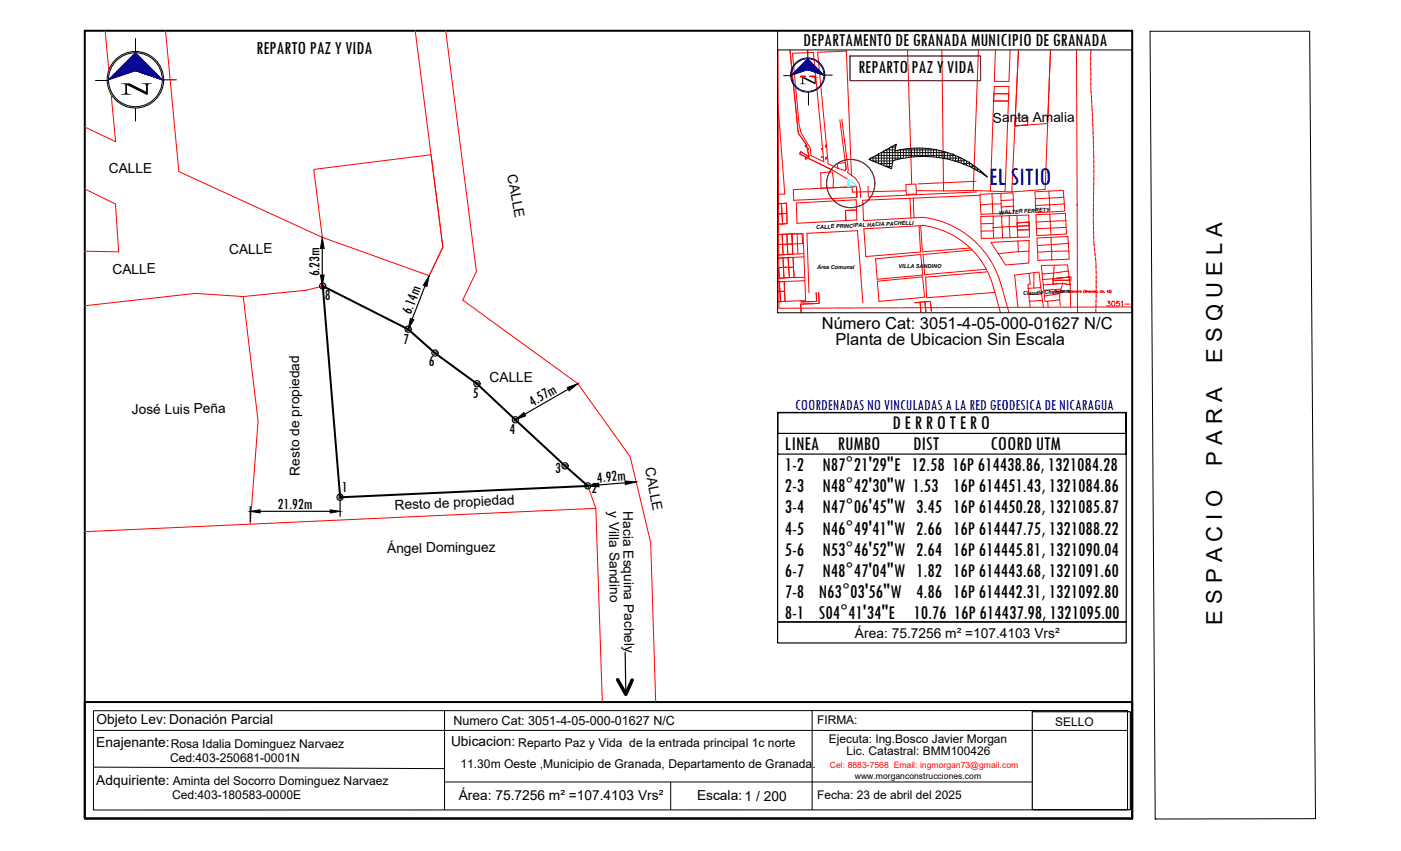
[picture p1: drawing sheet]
<svg xmlns="http://www.w3.org/2000/svg" width="356mm" height="216mm" viewBox="0 0 356 216" stroke-linecap="round" stroke-linejoin="round" font-family="sans-serif">
<!-- layer: 3 -->
<g fill="none" stroke="#f00" stroke-width=".25">
<path d="M276.8 16.7h.1M276.8 16.5h.1M276.8 15.5h.1M276.8 15.2h.1M276.8 14.1v.9M276.8 13.8h.1M276.8 15.7v.5M276.8 17v.5M276.9 19.2h.1M276.9 19h.1M276.9 18h.1M276.9 17.8h.1"/>
<path d="M276.9 13.6h.1M276.9 12.8v.5M276.9 18.2v.5M276.9 19.5v.5M276.9 22v1.3M276.9 21.7h.1M276.9 21.5h.1M276.9 20.5h.1M276.9 20.2h.1M276.9 20.7v.5M277 23.8h.1M277 23.5h.1"/>
<path d="M277 24v.5M277 25h.1M277 24.8h.1M277 25.2l.1 .6M277.1 26h.1M277.1 26.5l.1 1.3M277.1 26.3h.1M277.2 28.3h.1M277.2 28.1h.1M277.3 29.3h.1M277.3 28.5v.6M277.3 29.6h.1"/>
<path d="M277.3 29.8v.5M277.3 30.8h.1M277.3 30.6h.1M277.3 31l.1 .6M277.4 32.1h.1M277.4 31.8h.1M277.4 32.3l.1 1.4M277.5 34.1h.1M277.5 33.9h.1M277.5 34.4v.5M277.5 35.4h.1M277.5 35.2h.1"/>
<path d="M277.5 35.7v.5M277.6 37.6h.1M277.6 36.7h.1M277.6 36.4h.1M277.6 36.9v.5M277.6 38.2v1.5M277.6 37.9h.1M277.6 40h.1M277.5 55.3v1.2M277.5 55h.1M277.5 54.8h.1M277.5 53.8h.1"/>
<path d="M277.5 54v.5M277.6 58.3h.1M277.6 58h.1M277.6 57h.1M277.6 56.8h.1M277.6 53.6h.1M277.6 52.5h.1M277.6 52.3h.1M277.6 51.3h.1M277.6 51.1h.1M277.6 49.8v1M277.6 49.6h.1"/>
<path d="M277.6 58.5v.5M277.6 51.5v.5M277.6 52.8v.5M277.6 57.2v.6M277.6 59.5h.1M277.6 59.3h.1M277.6 49.3h.1M277.6 48.3h.1M277.6 48.1h.1M277.6 47.1h.1M277.6 47.3v.5M277.6 48.6v.5"/>
<path d="M277.6 59.7v.6M277.6 46.8h.1M277.6 45.8h.1M277.6 45.6h.1M277.6 44.2v1.1M277.6 44h.1M277.6 43.7h.1M277.6 42.7h.1M277.6 42.5h.1M277.6 41.5h.1M277.6 41.2h.1M277.6 40.2h.1"/>
<path d="M277.6 40.5v.5M277.6 41.7v.5M277.6 43v.4M277.6 46.1v.5M277.6 60.5h.1M277.6 61l.1 1M277.6 60.8h.1M277.7 62.5h.1M277.7 62.2h.1M277.8 62.7v.5M277.8 63.7h.1M277.8 63.5h.1"/>
<path d="M277.9 64v.4M278 65h.1M278 64.7h.1M278 65.2l.1 .5M278.1 66h.1M278.1 79.1h.1M278.1 66.4l.1 1.3M278.1 66.2h.1M278.1 78.4v.5M278.2 78.1h.1M278.2 77.9h.1M278.2 76.9h.1"/>
<path d="M278.2 76.6h.1M278.2 68.2h.1M278.2 68h.1M278.2 77.1v.5M278.2 68.5v.4M278.2 75.6h.1M278.2 75.4h.1M278.2 73.5v1.6M278.2 73.2h.1M278.2 73h.1M278.2 71.9h.1M278.2 71.7h.1"/>
<path d="M278.2 70.7h.1M278.2 70.5h.1M278.2 69.4h.1M278.2 69.2h.1M278.2 75.9v.5M278.2 69.7v.5M278.2 71v.5M278.2 72.2v.5"/>
</g>
<!-- layer: 2 -->
<path d="M214.8 12.7l1.3 31.8M239.1 12.7l.4 35.7M248.3 12.7l-1.3 35.6 9.8 .4M258.5 12.7l-1.7 36 8.5-.6 1.3-35.4M265.9 31.3l-8.3 .6M216.3 47.4v1.3M197.8 71.5h-.4" fill="none" stroke="#f00" stroke-width=".25"/>
<!-- layer: muebles -->
<g fill="none" stroke="#f00" stroke-width=".25">
<path d="M206.5 13.3l2.6 27.7-3.3-1.5-.1-1.9-2.4-4-.5-2-1.7-18.1M207.5 13.3l2.7 28.2 2.5 1.2M230.3 12.7l1.1 33.9M201.4 48.1l16-.8 .1 2.8-16.1 .7M202.3 56.6l-.2-5.1 15.2-.8 .2 5.1-15.2 .9M203.7 59.3h.1M208.3 43.9l2.2-.3 .8 .1 .3 2.2-.2 1.7-3 .2zM211.6 43.3l-8.6-4.2 .2-.6 2.1 1.3-.6-3.1-2.1-2.9-2.1-21.1 2.1 21.1 2.1 2.9 .7 3.1-2.2-1.3-.2 .6 8.6 4.2 3.5 2.1M217.4 53.3l-2.8 .1 .1 2.6M217.4 47.3l-5.9 .3M220.3 47.3l.1 2.7 27.5-1.3M229.9 46.8l2.6-.1 .1 2.5-2.5 .1z"/>
<path d="M229.9 48.4l-13.6 .3M231 50.3l.2 5M231.8 50.3l.2 5M233.7 57.2l.4 6.7 12.1-1M234.1 57.2a21.4 21.4 0 0 1 18.1 16M234.5 57.2l-15.2 .9 .5 7 13.9-1.2-.4-6.7M247 48.3l-14.2 .1M247.7 46l-14.7 .7M248.8 49.5l-29.8 1.3 .2 5.2 15.1-.9a23.4 23.4 0 0 1 19.9 17.6M203.9 61.8l.6 14.5-5.2 .2M204 64.4l-2.8 .1M204.1 65.2l-2.8 .1"/>
<path d="M204.3 71.2l-5.2 .2M204.3 70.4h-2.7M205.3 74.3l-.5-15.1 12.8-.7 1.4 18.3M222.2 65.7l11.5-1.1 .5 5.2-11.6 1zM222.7 71.3l11.5-1.1 .5 5.2-11.6 1.1zM246.7 63.4l-12.4 1.2 .4 5.1 15.7-1.4M250.4 69l-15.5 1.3 .3 5.2 17.3-1.3M252.3 73.3l1.6 6M254.3 72.8l1.8 6.5"/>
</g>
<!-- layer: 0 -->
<path d="M197.4 26.2l1.8 23-1.8 .1M212.5 41.5l2.1-.3 .2 1.7-.3 .4-1.8-.6zM258.2 56.5l3-.1v.8M258.2 56.5l3-.1v.8l-3 .2zM258.2 57.4l3-.2 .1 1.1-3.1 .1z" fill="none" stroke="#f00" stroke-width=".25"/>
<!-- layer: CVL_CUADCON_LIN -->
<g fill="none" stroke="#f00" stroke-width=".25">
<path d="M206.5 13.3l-5.4 .2M214.9 13l-7.4 .3M252.7 12.7l-.3 7.9 3.7 .1 .3-8M258.5 12.7l-.9 19.2 3.2-.2M266.6 12.7l-.7 18.5M213.2 30.4l1.6 12.5-.3 .4M213.7 30.3l1.6 13-.2 .4a5.6 5.6 0 0 1 3.3 6.4M252.2 25.6l-.8 22.9M252.3 23.8h3.7v1.8h-3.8zM252.3 23.8l.1-1.9h3.7l-.1 1.9M256 25.6l-.9 22.9M257.7 30l3.2-.2-.1 1.9-3.2 .2z"/>
<path d="M257.7 30l-.1 1.9M201 59.4l2.6-.1 .1 2.5-2.6 .1zM201 59.4l2.8-.1 .1 2.5M201.4 48.1l.1 2.7M214.5 43.3h.1M217.4 47.1l.1 3-.1-2.8M267.3 70.7l4.5-.5v.9h-4.5M267.3 70.7l4.1-.4 .1 .8h-4.2zM267.3 70.7v.4M271.4 70.3l.2 1.9-1.9-.3-2.4 .2v-1"/>
</g>
<!-- layer: 6 -->
<g fill="none" stroke="#f00" stroke-width=".25">
<path d="M197.4 51.7h.9l.3 5.1M198.3 51.7l1.3-.2 .2 5.2-1.2 .1M198.5 59.5l.3 5.1M198.6 56.8l-1.2 .1M199.7 54.1l-2.3 .2M199.7 59.4l1.3-.1 .2 5.2h-1.2M199.7 59.4l.3 5.1M199.7 59.4l-2.3 .1M198.2 76.5l-.4-5 1.3-.1 .2 5.1-1.9 .1M198.7 65.4l.3 5.1M199.1 73.9l-1.7 .1M200 64.5l-2.5 .2"/>
<path d="M200 65.4l1.3-.1 .3 5.1h-1.3M200 65.4l-2.5 .1M200 65.3l.4 5.1-3 .2M201.1 61.9l-3.7 .1M201.4 67.8l-3.8 .1 .2 2.7M207.2 74.3l.1 2.2-4 .1M207.8 74.2l.1 2.8-4.7 .1 .1 2.2M233.5 76.7l.2 2.5M234.8 76.6l-2.6 .2M234.8 76.6l.2 2.5M234.8 76.6l1.3-.1 .3 2.4"/>
</g>
<!-- layer: 10 -->
<path d="M287.2 75.6l.1 .2M287.3 74.6h.1" fill="none" stroke="#f00" stroke-width=".25"/>
<!-- layer: Nivel 30 -->
<g fill="none" stroke="#f00" stroke-width=".25">
<path d="M248.8 52l3.1-.3 .1 2.5-3 .2zM249 56.8l3.1-.1v1.1M251.8 49.2l-3.1 .1 .1 2.7M252.1 54.8l-3.2 .1 .1 3.7M252.1 57.8l.1 .8h-3.2l.1 1.9 3.1-.1v-1.8M252.1 57.8l2.3-.2 .1 2.7h1.9M254 49.1l3.1-.1 .1 3.3M254.1 51.7l.1 2.5 3.1-.2-.1-1.7-3.1 .2M254.1 50.9l-.1-1.8-2.2 .1 .1 2.5h2.2M254.2 54.8l2-.1v2.8l2-.1 .1 2.8-1.9 .1-.2-2.8-1.8 .1zM254.2 54.8h-2.1v1.9M254.2 54.2h-2.2"/>
<path d="M256.2 54.7h1.9l.1 1.8M257.2 50.7l-3.1 .2v.8M258.1 54.7l3-.2 .1 1.9M258.2 56.5l3-.1 .1 1.9M258.2 56.5v.9M261.3 58.3v1.8l-3 .1M261.3 58.3h-3.1M262.8 50.4v1.7l3.6-.1 .1 1.8-3.6 .1-.1-1.8M263.1 58l3.5-.1-.1-1.8-3.5 .2 .2 3.5 3.6-.2-.2-1.7 4-.2 .1 1.7-3.9 .2M266.2 48.5l-3.5 .2 .1 1.7 3.5-.1-.1-1.8 3.7-.2 .1 1.8-3.7 .2 .1 1.7 3.7-.3M266.5 54.3l-3.6 .2 .1 1.8M266.5 54.3l3.9-.2 .1 1.9-4 .1z"/>
<path d="M270 50.1l.1 1.6M270.1 51.7l.2 1.9-3.8 .2M270.5 56l.1 1.7M254.5 60.3l-2.3 .1M258.4 61.1l2.8-.1-.1 5.7-5.9 .5-1.8-2.8 5.1-.5-.1-2.8-6.9 .4 1.9 2.9M261 73.2l3.2-.2 .2 1.6-3.3 .1zM261.1 74.7l.2 1.7 3.3-.2M261.2 69.4l-3.7 .4 .9 8.1M261.2 63.7l-2.7 .2M261.3 76.4l.2 1.5M262.4 69.2l-1.2 .2 .3 2.7-.5 .1v1M263.3 62.3l.1 1.7"/>
<path d="M263.4 64l.1 2.1 3.5-.2M264.2 73l-.5-4-1.3 .2v3.9M264.4 74.6l.4 3.2M264.6 70.9l.2 1.4 2.5-.2M264.8 72.3l.1 1.4M265.1 75.1l-.2-1.4 4.4-.4-.3 1.2-3.9 .6 .1 1.4 3.8-.5M265.9 76.4l.1 1.4M266.8 60.2l-3.6 .2 .1 1.9 3.5-.2 .1 1.7M266.9 63.8l4.4-.1 .1 2.1-4.4 .1zM266.9 63.8l-3.5 .2M267.4 69.3l-.1 1.4-2.7 .2-.1-1.4M267.4 69.3l3.8-.5 .2 1.5"/>
<path d="M267.6 67.3l-3.3 .1 .2 2.1 2.9-.2M269 74.5l.1 3M269.7 71.9l-.4 1.4M271.2 61.7l-4.4 .4v-1.9l4.3-.2 .2 3.7M271.2 68.8l-.3-1.6-3.3 .1-.2 2M271.6 72.2l-1.9-.3-2.4 .2v-1.4l4.1-.4 .2 1.9 .2 5.7"/>
</g>
<!-- layer: Nivel 3 -->
<g fill="none" stroke="#f00" stroke-width=".25">
<path d="M268 73.8a.2 .2 0 0 0-.3 0 .2 .2 0 0 0 0 .3 .2 .2 0 0 0 .3 0M268.2 73.7v.5M268.7 73.9l-.3 .1 .1 .2 .2-.1M268.7 73.8v.4M268.8 73.8l.1 .4 .2-.1M269.1 73.8v.4M269.6 73.9l-.3 .1 .1 .2 .2-.1M269.6 73.7v.5M269.8 73.7h.1M269.8 73.8v.4M270.3 73.9h-.3v.2h.3M270.3 73.8v.4"/>
<path d="M271.2 73.8a.2 .2 0 0 0-.2 0 .2 .2 0 0 0 0 .3 .2 .2 0 0 0 .2 0M271.4 73.9h.2l.1 .3M271.4 73.7v.5M272.1 73.9h-.2l.1 .3 .1-.1M272.1 73.8v.4M272.3 73.9l.2-.1 .1 .4M272.3 73.8v.4M272.6 73.9h.3v.3M273.5 73.8v.4M273.7 73.8l-.2 .2M273.8 73.8v.4M274 73.8l-.2 .2"/>
<path d="M275.2 73.6l-.1 .3 .1 .5M275.8 73.8a.21 .21 0 0 0-.3-.1 .21 .21 0 0 0 0 .4 .21 .21 0 0 0 .3-.1h-.2M275.9 73.8v.4M276.1 73.8l-.2 .2M276.5 73.9l-.3 .1 .2 .2 .1-.1M276.5 73.8v.4M276.7 73.9h.3v.3M276.7 73.8v.4M277.5 73.9h-.3l.1 .3 .2-.1M277.5 73.8v.4M277.9 73.9h-.3l.1 .2h.2M277.9 73.7v.5"/>
<path d="M278.4 73.9h-.3l.1 .3 .2-.1M278.4 73.8v.4M278.6 74.1v.2M279.2 73.7v.5h.3M279.7 73.7h.1M279.7 73.8v.4M280.1 73.9h-.2l.1 .3 .1-.1M280.3 74.1h.1M281 73.8l.1 .4M281.4 73.8l.3-.1-.3 .5h.3M281.9 73.6l.1 .2-.1 .6"/>
<circle cx="273.2" cy="74" r=".17"/>
<circle cx="274.3" cy="74" r=".16"/>
</g>
<!-- layer: Nivel 16 -->
<path d="M197.5 12.7l.2 65.5 89.6-.3" fill="none" stroke="#f00" stroke-width=".25"/>
<!-- layer: Nivel 6 -->
<g fill="none" stroke="#f00" stroke-width=".25">
<path d="M198.3 51.7l.3 5.1M198.3 51.7l1.3-.2 .2 5.2-1.2 .1M198.3 51.7h-.9M198.5 59.5l.3 5.1M198.6 56.8l-1.2 .1M199.7 54.1l-2.3 .2M199.7 59.4l-2.3 .1M199.7 59.4l.3 5.1M199.7 59.4l1.3-.1 .2 5.2h-1.2M202.3 59.3l.2 5.1M198.2 76.5l-.4-5 1.3-.1 .2 5.1-1.9 .1M198.7 65.4l.3 5.1"/>
<path d="M199.1 73.9l-1.7 .1M200 64.5l-2.5 .2M200 65.4l-2.5 .1M200 65.4l1.3-.1 .3 5.1h-1.3M200 65.3l.4 5.1-3 .2M201.1 61.9l-3.7 .1M201.4 67.8l-3.8 .1 .2 2.7M207.2 74.3l.1 2.2-4 .1M207.8 74.2l.1 2.8-4.7 .1 .1 2.2M232.2 76.8l2.6-.2 .2 2.5M233.5 76.7l.2 2.5M234.8 76.6l1.3-.1 .3 2.4"/>
</g>
<!-- layer: Nivel 2 -->
<path d="M26.7 7.8l.9 10M42 7.8l3.4 35.7 36.4 16.7-2.2-17.2 29.8-3.7 3 23.4-3.5 7.2-27.1-9.7M105.4 7.8l7 54.9-3.5 7.2M113.1 7.8l7.8 61.1-3.5 7.2 29.3 21.2 13.2 18.6 5.3 21.8 1.2 40.4M28.2 23.9l1.2 12.1-7.9-3.8M21.5 47.9l7.8 3.8 .8 12.2-8.6-.2M21.5 77.6l28.1-3.2 12.1 .8 3.8 31.7-2 26.1-42 1.9M81.9 72.6l-4.1 1-16.1 1.6M197.8 71.5h-.4M149.2 123.2l2 5.8 1.7 49.1M151.2 129l-87.7 4" fill="none" stroke="#f00" stroke-width=".25"/>
<!-- layer: Nivel 10 -->
<path d="M281.1 76.4h.6l-.3 .5a.42 .42 0 0 1 .4 .6 .42 .42 0 0 1-.7 .1l-.2-.2M282.3 76.5a.58 .58 0 0 1 .7 .5 .58 .58 0 0 1-.7 .6l-.1-.5zM284.1 76.4h-.6l-.1 .6a.44 .44 0 0 1 .7 0 .44 .44 0 0 1-.1 .7 .44 .44 0 0 1-.6-.3M284.6 76.6l.3-.2v1.3M285.6 77.1h1.1M287.3 77l-.2 .3h.2" fill="none" stroke="#f00" stroke-width=".25"/>
<!-- layer: CVL_CUADCON_TIT -->
<path d="M273.2 12.7l.2 39.3M273.4 52.2l.1 27.1" fill="none" stroke="#f00" stroke-width=".25"/>
<path d="M273.4 52h.1M273.4 52.1v.1" fill="none" stroke="#ff7f00" stroke-width=".25"/>
<!-- layer: CVL_PUNTO_NUM -->
<path d="M204.3 36.9l.1-.1v.5M209.5 36.9l.3-.1-.3 .5h.3" fill="none" stroke="#f00" stroke-width=".25"/>
<!-- layer: CVL_PUNTO -->
<g fill="none" stroke="#f00" stroke-width=".25">
<path d="M205.1 37.8l.1 .1M205.2 37.8l-.1 .1M208.5 37.8l.2 .1M208.7 37.8l-.2 .1"/>
<circle cx="205.2" cy="37.8" r=".06"/>
<circle cx="208.6" cy="37.8" r=".06"/>
</g>
<!-- layer: CVL_CUADCON_TIT -->
<path d="M215.1 45.4l2.3 1.7-2.2 .2z" fill="none" stroke="#0ff" stroke-width=".3"/>
<!-- layer: 0 -->
<path d="M21.5 7.8h265.9v199.9h-265.9zM81.9 72.6l21.7 10.9 6.8 6.1 10.7 7.8 22.3 20.8 5.8 5.1-62.9 2.9zM21.5 178.1h265.9v29.6h-265.9z" fill="none" stroke="#000" stroke-width=".51"/>
<g fill="none" stroke="#000" stroke-width=".25">
<path d="M197.4 12.7h90v66.6h-90zM197.4 7.8v4.9M291.9 7.9h40.5l1.5 199.8-40.7 .1zM221.6 39.8v.1M222.8 39.4h-.5v.5M223 39v.2M223.5 39.4h-.5v.5M224.2 38.7h-.5v.5M224.2 39.4h-.5v.5M224.4 38.2v.3M224.8 38h.1M224.9 38.7h-.5v.5"/>
<path d="M224.9 39.4h-.5v.5M225.6 38h-.5v.5M225.6 38.7h-.5v.5M225.6 39.4h-.5v.5M225.8 37.5v.3M226 37.3h.3M226.3 38h-.5v.5M226.3 38.7h-.5v.5M226.3 39.4h-.5v.5M226.5 37.1h.1M227 37.3h-.5v.5M227 38h-.5v.5"/>
<path d="M227 38.7h-.5v.5M227 39.4h-.5v.5M227.1 38.3a24.6 24.6 0 0 1 23.5 6.6M227.1 38.4l.4-1.8-7 3.8 5.8 2.4 .4-2M227.2 36.7v.4M227.2 38.3v.2M227.3 37.3l-.1 .5M227.3 36.6h.1M227.7 38.7h-.5v.5M227.7 39.4h-.5v.5M227.9 38.1v.4M228.4 38h.1"/>
<path d="M228.4 38.7h-.5v.5M228.4 39.4h-.5v.5M229.1 38h-.5v.5M229.1 38.7h-.5v.5M229.1 39.4h-.5v.5M229.8 38h-.5v.5M229.8 38.7h-.5v.5M229.8 39.4h-.5v.5M230 37.8h.1M230.5 38h-.5v.5M230.5 38.7h-.5v.5M230.5 39.4h-.5v.5"/>
<path d="M230.7 37.7v.1M231.2 38h-.5v.5M231.2 38.7h-.5v.5M231.2 39.4h-.5v.5M231.4 37.6v.2M231.9 38h-.5v.5M231.9 38.7h-.5v.5M231.9 39.4h-.5v.4M232.1 37.6v.2M232.6 38h-.5v.5M232.6 38.7h-.5v.5M232.6 39.4h-.5v.3"/>
<path d="M232.8 37.6v.2M233.3 38h-.5v.5M233.3 38.7h-.5v.5M233.3 39.4h-.5v.3M233.5 37.6v.2M234 38h-.5v.5M234 38.7h-.5v.5M234 39.4h-.5v.2M234.2 37.6v.2M234.7 38h-.5v.5M234.7 38.7h-.5v.5M234.7 39.4h-.5v.2"/>
<path d="M234.9 37.6v.2M235.4 38h-.5v.5M235.4 38.7h-.5v.5M235.4 39.4h-.5v.2M235.6 37.7v.1M236.1 38h-.5v.5M236.1 38.7h-.5v.5M236.1 39.4h-.5v.3M236.3 37.8h.1M236.8 38h-.5v.5M236.8 38.7h-.5v.5M236.8 39.4h-.5v.3"/>
<path d="M237.5 38h-.5v.5M237.5 38.7h-.5v.5M237.5 39.4h-.5v.4M237.7 38v.5M237.7 38h.1M238.2 38.7h-.5v.5M238.2 39.4h-.5v.4M238.4 38.2v.3M238.9 38.7h-.5v.5M238.9 39.4h-.5v.5M239.1 38.3v.2M239.6 38.7h-.5v.5"/>
<path d="M239.6 39.4h-.5v.5M239.7 38.5h.1M240.3 38.7h-.6v.5M240.3 39.4h-.6v.5M240.5 38.7v.5M241 39.4h-.5v.5M241.1 39v.2M241.7 39.4h-.6v.5M241.9 39.2h.1M242.4 39.4h-.5v.5M242.5 39.5v.4M243.3 39.8v.1"/>
<path d="M220.9 40.2v.4M221 40.1h.4M222.1 40.1h-.5v.5M222.1 40.8l-.5 .1M222.8 40.1h-.5v.5M222.8 40.8h-.5v.4M223.2 41.5h.3M223.5 40.1h-.5v.5M223.5 40.8h-.5v.5M224.2 40.1h-.5v.5M224.2 40.8h-.5v.5M224.2 41.5h-.5v.2"/>
<path d="M224.9 42.2h.1M224.9 40.1h-.5v.5M224.9 40.8h-.5v.5M224.9 41.5h-.5v.5M225.6 40.1h-.5v.5M225.6 40.8h-.5v.5M225.6 41.5h-.5v.5M225.6 42.2l-.5 .1M226.3 40.1h-.5v.5M226.3 40.8h-.5v.5M226.3 41.5h-.5v.5M226.3 42.2h-.5v.4"/>
<path d="M226.6 40.8l-.1 .5M226.7 40.8a27.8 27.8 0 0 1 23.9 4.1M227 40.1h-.5v.5M227.7 40.1h-.5v.5M228.4 40.1h-.5v.3M229.1 40.1l-.5 .1M239.3 40.1h.3M240.3 40.1l-.6 .1M241 40.1h-.5v.2M241.7 40.1h-.6v.4M242.2 40.8h.2M242.4 40.1h-.5v.5"/>
<path d="M243 40.1h-.5v.5M243 40.8l-.5 .1M243.8 40.1h-.5v.5M243.8 40.8h-.5v.3M243.9 40.1v.5M244.3 41.5h.1M244.4 40.8h-.5v.5M244.7 40.5v.1M245.2 40.8h-.5v.5M245.2 41.5l-.5 .1M245.3 40.9v.4M245.8 41.5h-.5v.4"/>
<path d="M246.1 41.3h.1M246.4 41.5h-.3v.5M246.6 42.2l-.5 .1M246.7 41.7v.3M247.2 42.2h-.5v.4M247.5 42.2v.5M248 42.9h-.5M248.3 42.9h-.2v.4M248.6 43.6h.1M248.8 43.3v.1M249.2 43.6h-.4v.1M249.5 43.9v.2"/>
<path d="M249.7 44.3h.3M250.2 44.5v.2M81.6 72.2l.7 .8M82.3 72.2l-.7 .8M103.2 83.2l.7 .7M103.9 83.2l-.7 .7M110.1 89.2l.7 .7M110.8 89.2l-.7 .7M120.7 97l.7 .7M121.4 97l-.7 .7M130.5 106.2l.7 .7M131.2 106.2l-.7 .7"/>
<path d="M143.1 117.9l.7 .7M143.8 117.9l-.7 .7M86 125.8l.7 .7M86.7 125.8l-.7 .7M148.9 123l.6 .6M149.5 123l-.6 .6M23.7 180.3h262.5v25.2h-262.5zM23.7 185.3h262.5M23.7 194.6l89.1 .4M112.8 180.3v25.2M170.2 198.4v6.9M206.1 180.3v25.2"/>
<circle cx="81.9" cy="72.6" r=".23"/>
<circle cx="103.6" cy="83.5" r=".23"/>
<circle cx="110.4" cy="89.6" r=".23"/>
<circle cx="121.1" cy="97.4" r=".23"/>
<circle cx="130.8" cy="106.5" r=".23"/>
<circle cx="143.4" cy="118.2" r=".23"/>
<circle cx="86.3" cy="126.1" r=".23"/>
<circle cx="149.2" cy="123.3" r=".23"/>
</g>
<!-- layer: 2 -->
<path d="M112.8 198.4h149" fill="none" stroke="#000" stroke-width=".25"/>
<!-- layer: 0 -->
<path d="M202.9 19.6h1.4l2.5 1.3-.1-1.1-.6-.2h1.6l-.6 .2-.1 1.6-3.2-1.5 .1 1.2 .6 .3h-1.6l.7-.3v-1.1a.37 .37 0 0 0-.6-.3zM30.7 21.1h2.2l4.2 2.2v-1.5a.63 .63 0 0 0-1-.5l-.1-.2 2.6 .2a.75 .75 0 0 0-1.1 .5v2.2h-.4l-4.9-2.4v1.7a.58 .58 0 0 0 .9 .6l.3 .1h-2.7l.1-.1a.69 .69 0 0 0 1-.6v-1.7a1.05 1.05 0 0 0-1.1-.3z" fill="#000"/>
<!-- layer: NORTE -->
<circle cx="205" cy="19" r="4.1" fill="none" stroke="#00f" stroke-width=".25"/>
<g fill="none" stroke="#000" stroke-width=".25">
<path d="M34.4 9.8v3.3M198.9 19.2h1.9M205 12.8v1.9M209.4 19.1h1.9M24.2 20.4h3.2M34.4 27.4v3.3M41.6 20.2h3.2M205.2 23.4v3.3"/>
<circle cx="34.4" cy="20.2" r="6.8"/>
</g>
<!-- layer: TEXTOS -->
<g fill="#00f" stroke="#00f" stroke-width=".25">
<path d="M202.3 17.7l2.7-2.7 2.7 2.7z"/>
<path d="M202.3 17.7h2.7l-4.1 1.4z"/>
<path d="M34.4 13.4l4.5 4.5h-9z"/>
<path d="M29.9 17.9h4.5l-6.9 2.3z"/>
<path d="M34.4 17.9l6.8 2.3z"/>
<path d="M34.4 17.9h4.5l2.3 2.3z"/>
<path d="M205 17.7l4.1 1.4zM205 17.7h2.7l1.4 1.4z"/>
</g>
<g fill="none" stroke="#00f" stroke-width=".25">
<path d="M30.6 18.3l3.8-3.8 3.8 3.8-3.8-1.2zM31.2 18l3.2-3.2 3.2 3.2-3.2-1.1zM31.8 17.6l2.6-2.6 2.6 2.6-2.6-.9zM32.4 17.2l2-1.9 2 1.9-2-.6zM34 16.2l.4-.4 .4 .4-.4-.1zM34.4 13.4l6.8 6.8-6.8-2.3-6.9 2.3zM34.4 13.6l6.2 6.3-6.2-2.1-6.2 2.1zM34.4 13.9l5.6 5.6-5.6-1.9-5.6 1.9zM34.4 14.1l5 5-5-1.7-5 1.7zM34.4 14.3l4.4 4.4-4.4-1.5-4.4 1.5zM34.4 15.5l1.4 1.4-1.4-.5-1.4 .5zM34.4 15.7l.8 .8-.8-.3-.8 .3z"/>
<path d="M200.9 19.1l4.1-4.1 4.1 4.1-4.1-1.4zM201.3 18.9l3.7-3.8 3.8 3.8-3.8-1.3zM201.6 18.6l3.4-3.4 3.4 3.4-3.4-1.1zM202 18.4l3-3 3 3-3-1zM202.4 18.2l2.6-2.7 2.7 2.7-2.7-.9zM202.7 17.9l2.3-2.3 2.3 2.3-2.3-.7zM203.1 17.7l1.9-1.9 1.9 1.9-1.9-.6zM203.5 17.5l1.5-1.6 1.6 1.6-1.6-.6zM203.8 17.2l1.2-1.1 1.2 1.1-1.2-.3zM204.2 17l.8-.8 .8 .8-.8-.3zM204.6 16.8l.4-.4 .5 .4-.5-.1zM204.8 16.7l.2-.3 .2 .3z"/>
</g>
<g fill="none" stroke="#000" stroke-width=".25">
<circle cx="205" cy="19" r="4.3"/>
<circle cx="34.4" cy="20.2" r="7.2"/>
</g>
<!-- layer: 0 -->
<g fill="none" stroke="#000" stroke-width=".3">
<path d="M81.8 63v6.8M107.9 72.5l-3.3 8.5M144.2 98.7l-11 6.4M197.4 104.7v5.3h88.4v-5.3h-88.4v10.5h88.4v-10.5h-88.4h88.4v53.1h-88.4zM63.5 128.5v3.9M66 129.7h17.8M86.3 126.8v4.2M158.7 122.5l-6.7 .5M197.4 157.7h88.4v5.4h-88.4zM158.7 165.4l.1 10.8M262 180.6h24.9v24.8h-24.9z"/>
<circle cx="81.9" cy="72.6" r=".78"/>
<circle cx="103.6" cy="83.5" r=".78"/>
<circle cx="110.4" cy="89.6" r=".78"/>
<circle cx="121.1" cy="97.4" r=".78"/>
<circle cx="130.8" cy="106.5" r=".78"/>
<circle cx="143.4" cy="118.2" r=".78"/>
<circle cx="86.3" cy="126.1" r=".78"/>
<circle cx="149.2" cy="123.3" r=".78"/>
</g>
<g fill="none" stroke="#720000" stroke-width=".3">
<path d="M215.7 14.2h33.2v6.3h-33.2z"/>
<circle cx="215.9" cy="46.6" r="6.1"/>
</g>
<path d="M156.8 172.4l2 3.8 1.7-3.7" fill="none" stroke="#000" stroke-width=".89"/>
<path d="M81.3 69.8h1l-.5 2.8zM81.8 60.3l.5 2.7h-1zM108.9 69.9l-.6 2.8-.8-.3zM104.2 80.8l.8 .3-1.4 2.4zM144 98.3l2.7-1-2.2 1.9zM130.8 106.5l2.2-1.8 .4 .8zM63.5 129.7l2.5-.4v.8zM83.8 129.3l2.5 .4-2.5 .4zM149.2 123.3l2.7-.7 .1 .9zM158.6 122l2.9 .3-2.8 .7z" fill="#000" stroke="#000" stroke-width=".25"/>
<text font-size="6.6" fill="#00f" x="251.1" y="47">EL SITIO</text>
<g font-size="5.6">
<text x="310.2" y="92" transform="rotate(-90 310.2 92)">E S Q U E L A</text>
<text x="310.2" y="118.1" transform="rotate(-90 310.2 118.1)">P A R A</text>
<text x="310.2" y="158.5" transform="rotate(-90 310.2 158.5)">E S P A C I O</text>
</g>
<g font-size="5.1">
<text x="226.5" y="108.8">D E R R O T E R O</text>
<text x="199.2" y="114.2">LINEA</text>
<text x="199.2" y="119.5">1-2</text>
<text x="208.8" y="119.5">N87°21'29&quot;E 12.58 16P 614438.86, 1321084.28</text>
<text x="212.6" y="114.2">RUMBO</text>
<text x="231.8" y="114.2">DIST</text>
<text x="251.4" y="114.2">COORD UTM</text>
<text x="199.2" y="124.9">2-3</text>
<text x="208.8" y="124.9">N48°42'30&quot;W 1.53</text>
<text x="241.9" y="124.9">16P 614451.43, 1321084.86</text>
<text x="199.2" y="130.3">3-4</text>
<text x="208.8" y="130.3">N47°06'45&quot;W 3.45 16P 614450.28, 1321085.87</text>
<text x="199.2" y="135.6">4-5</text>
<text x="208.8" y="135.6">N46°49'41&quot;W 2.66 16P 614447.75, 1321088.22</text>
<text x="199.2" y="141">5-6</text>
<text x="208.8" y="141">N53°46'52&quot;W 2.64 16P 614445.81, 1321090.04</text>
<text x="199.2" y="146.4">6-7</text>
<text x="208.8" y="146.4">N48°47'04&quot;W 1.82 16P 614443.68, 1321091.60</text>
<text x="199.2" y="151.7">7-8</text>
<text x="207.9" y="151.7">N63°03'56&quot;W</text>
<text x="232.6" y="151.7">4.86 16P 614442.31, 1321092.80</text>
<text x="199.2" y="157.1">8-1</text>
<text x="207.9" y="157.1">S04°41'34&quot;E</text>
<text x="231.8" y="157.1">10.76 16P 614437.98, 1321095.00</text>
</g>
<g font-size="4.8">
<text x="203.9" y="11.8">DEPARTAMENTO DE GRANADA MUNICIPIO DE GRANADA</text>
<text x="65.1" y="13.7">REPARTO PAZ Y VIDA</text>
<text x="217.9" y="18.6">REPARTO PAZ Y VIDA</text>
</g>
<g font-size="4.2">
<text x="208.6" y="83.5">Número Cat: 3051-4-05-000-01627 N/C</text>
<text x="212.1" y="87.4">Planta de Ubicacion Sin Escala</text>
</g>
<g font-size="4">
<text x="81.1" y="70.1" transform="rotate(-90 81.1 70.1)">6.23m</text>
<text x="82.4" y="76.2">8</text>
<text x="104.3" y="79.9" transform="rotate(-69 104.3 79.9)">6.14m</text>
<text x="102.3" y="87.2">7</text>
<text x="108.9" y="92.9">6</text>
<text x="120" y="101">5</text>
<text x="135.2" y="103.2" transform="rotate(-30 135.2 103.2)">4.57m</text>
<text x="129.3" y="110">4</text>
<text x="140.9" y="119.9">3</text>
<text x="86.8" y="124.9">1</text>
<text x="150.2" y="125">2</text>
<text x="151.6" y="122.4" transform="rotate(-5 151.6 122.4)">4.92m</text>
<text x="70.5" y="129.1">21.92m</text>
</g>
<text font-size="4" fill="#00f" x="201.8" y="103.9">COORDENADAS NO VINCULADAS A LA RED GEODESICA DE NICARAGUA</text>
<g font-size="3.5">
<text x="252" y="31.1" transform="rotate(-1 252 31.1)">Santa Amalia</text>
<text x="27.6" y="44" transform="rotate(-1 27.6 44)">CALLE</text>
<text x="128.7" y="44.5" transform="rotate(80 128.7 44.5)">CALLE</text>
<text x="58.2" y="64.4" transform="rotate(-1 58.2 64.4)">CALLE</text>
<text x="28.5" y="69.4">CALLE</text>
<text x="124.3" y="97" transform="rotate(-1 124.3 97)">CALLE</text>
<text x="33.5" y="105" transform="rotate(-1 33.5 105)">José Luis Peña</text>
<text x="163.8" y="118.8" transform="rotate(80 163.8 118.8)">CALLE</text>
<text x="76.1" y="120.7" transform="rotate(-90 76.1 120.7)">Resto de propiedad</text>
<text x="100.2" y="129.3" transform="rotate(-3 100.2 129.3)">Resto de propiedad</text>
<text x="154.6" y="129.7" transform="rotate(89 154.6 129.7)">y Villa Sandino</text>
<text x="158.1" y="129.7" transform="rotate(89 158.1 129.7)">Hacia Esquina Pachely</text>
<text x="98.3" y="140.3" transform="rotate(-1 98.3 140.3)">Ángel Dominguez</text>
<text x="217" y="161.8">Área: 75.7256 m² =107.4103 Vrs²</text>
<text x="24.5" y="183.7">Objeto Lev: Donación Parcial</text>
<text x="24.4" y="189.6">Enajenante:</text>
<text x="114.5" y="189.2">Ubicacion:</text>
<text x="24.4" y="199.1">Adquiriente:</text>
<text x="116.4" y="203">Área: 75.7256 m² =107.4103 Vrs²</text>
<text x="176.9" y="202.9">Escala: 1 / 200</text>
</g>
<text font-size="3.2" x="115.1" y="184">Numero Cat: 3051-4-05-000-01627 N/C</text>
<g font-size="3.1" fill="#f00">
<text x="203.6" y="41.6">4</text>
<text x="208.5" y="41.6">3</text>
</g>
<g font-size="3.1">
<text x="43.3" y="189.9">Rosa Idalia Dominguez Narvaez</text>
<text x="131.5" y="189.5">Reparto Paz y Vida de la entrada principal 1c norte</text>
<text x="43.2" y="193.3">Ced:403-250681-0001N</text>
<text x="116.9" y="194.8">11.30m Oeste ,Municipio de Granada, Departamento de Granada.</text>
<text x="43.7" y="202.6">Ced:403-180583-0000E</text>
<text x="43.8" y="199.2">Aminta del Socorro Dominguez Narvaez</text>
</g>
<g font-size="3">
<text x="207.4" y="183.7">FIRMA:</text>
<text x="267.9" y="184.3">SELLO</text>
<text x="210.4" y="188.5">Ejecuta: Ing.Bosco Javier Morgan</text>
<text x="214.9" y="191.6">Lic. Catastral: BMM100426</text>
<text x="207.4" y="202.8">Fecha: 23 de abril del 2025</text>
</g>
<text font-size="2.6" fill="#f00" x="202.8" y="21.4">N</text>
<text font-size="2.2" fill="#f00" x="210.7" y="194.8">Cel: 8883-7568 Email: ingmorgan73@gmail.com</text>
<text font-size="2.2" x="217" y="197.5">www.morganconstrucciones.com</text>
<g font-size="1.4">
<text x="207.2" y="58.1" transform="rotate(-3 207.2 58.1)">CALLE PRINCIPAL HACIA PACHELLI</text>
<text x="253.6" y="54.5" transform="rotate(-4 253.6 54.5)">WALTER FERRETY</text>
<text x="207.4" y="68.2">Área Comunal</text>
<text x="228.1" y="67.9">VILLA SANDINO</text>
<text x="259.7" y="74.9" transform="rotate(-3 259.7 74.9)">Claudia Chamorro</text>
</g>
</svg>
